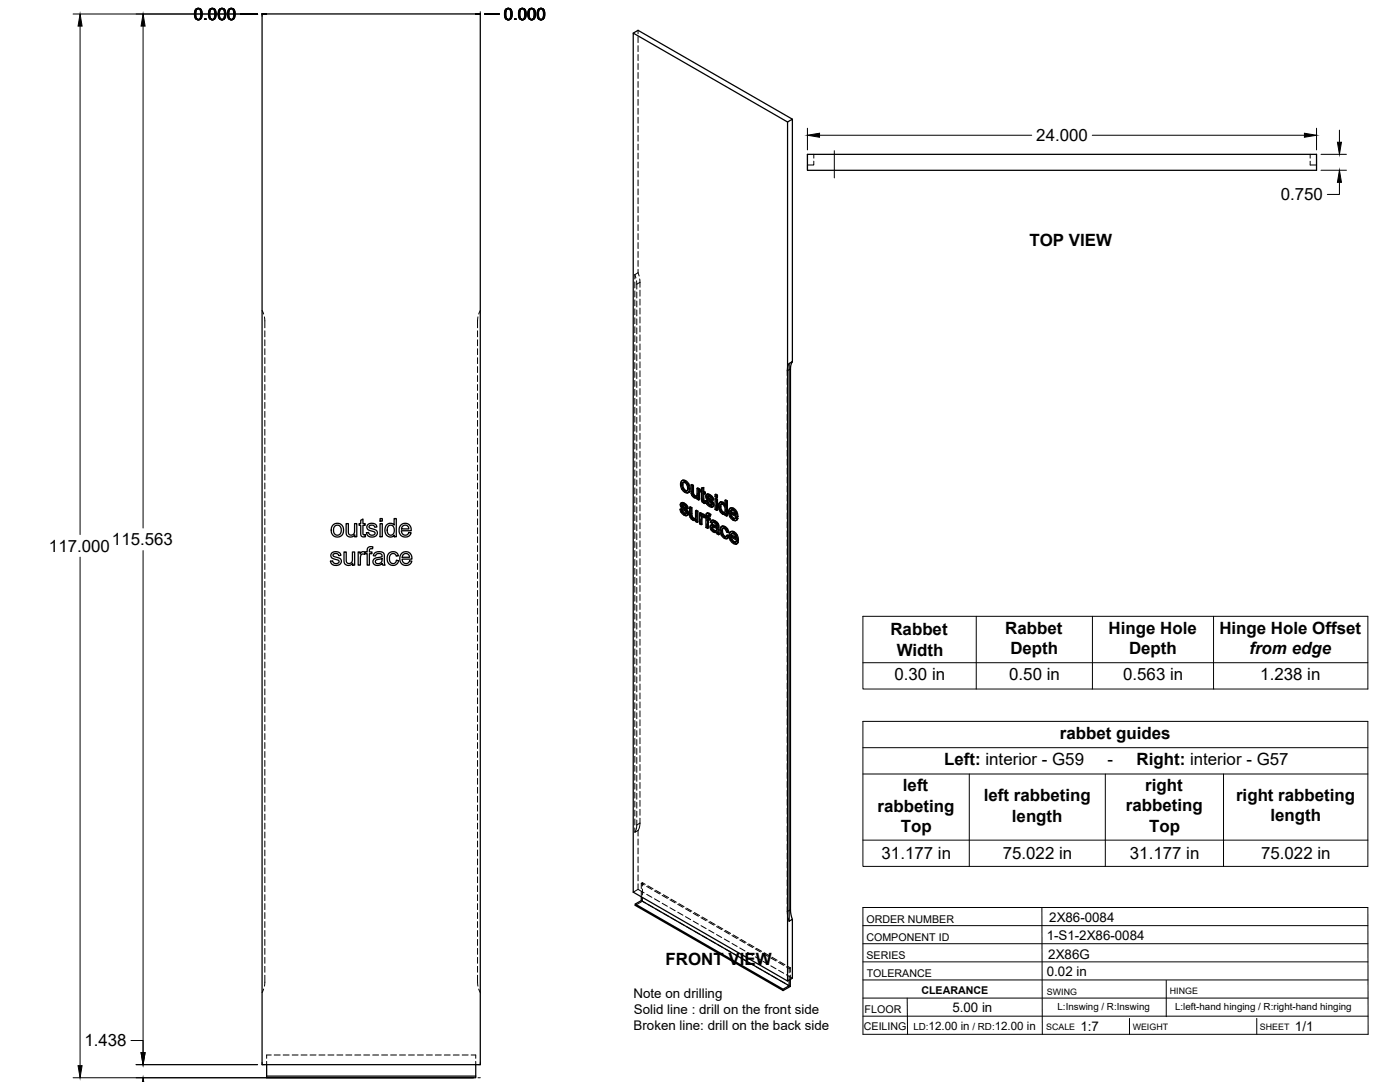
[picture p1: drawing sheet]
<svg xmlns="http://www.w3.org/2000/svg" width="559mm" height="432mm" viewBox="0 0 559 432" stroke-linecap="round" stroke-linejoin="round" font-family="sans-serif">
<!-- layer: Visible -->
<g fill="none" stroke="#000" stroke-width=".51">
<path d="M104.6 5.6h87.1v419.3h-87.1zM252.8 13.2l1.9-1.1 61.6 35.5M314.3 48.7l-61.5-35.5v342.8l61.5 35.5M322.3 61.6h203.2v6.4h-203.2zM315 145.1l1.3-.8-.6 1.3-.2 1.7v215.8l.8 3.8-1.3 .7zM316.3 144.3v-96.7l-2 1.1v342.8l2-1.1v-23.5M272.2 191.8l.7-.2 .8 .2zM272.2 191.8l-.6 1.1 .5 2.3 1.5 1.4 .8 .1 .5-.3M272.3 193.6l.3 1.4M272.6 195l.3-.1 .8 .8-.3 .2zM272.8 192.5l-.2 .9M272.9 194.9l-.3-1.5-.3 .1 .2-.8 .5-.2 .9 .5 .5 1.4-.2 1.4-.8 .1"/>
<path d="M273.4 192l1 1a1.88 1.88 0 0 1 1 2M273.7 195.7l.5 .2M273.7 191.8l1.2 1.3M274.6 193.3l.5 1.9 .3-.2-.2 1.2M275.1 195.2l-.2 1.2 .3-.2-.6 .5M275.8 193.5l.7 .4 .3-.2v3.2M276.5 193.9v3.1l.3-.1 .3 .6M276.5 197.1l.3 .6 .3-.2 .5 .4M276.8 197.7l.4 .4h.9l-.3 .1M276.8 193.7l-.6-.4-.4 .2v2.9l.3 1.1 .8 1a.97 .97 0 0 0 1.4 .1v.6l.5 .4M277.2 198.1l.6 .1M278.2 194.9l.6 .4 .4-.2v4.3l-.4 .2v-4.3"/>
<path d="M278.3 198.6l-.3 .2M279.2 195.1l-.7-.4-.3 .2v2.6l-.4 .7M280 195.5l-.5 .1v.6l.5 .3v3.3l.6 .8 .7 .4 .3-.2-.1-.7h-.6M280 194.8l.9-.2v1.5M280.6 194.8v1.5l.3-.2 .6 .3M280.6 196.3l.6 .3 .3-.2v.6l-.3 .2v-.6M280.6 199.7l.7 .2M280.7 200l.8 .1M280.9 194.6l-.9 .2v1.1l-.5-.3M280.9 197v2.6M281.2 197.2l-.6-.4v2.8l.4 .2M281.6 199.8l.6 .3"/>
<path d="M282.1 197.3l.7-.1 .6 .2M282.3 198.3l.6 .4M282.4 198.6l.2 .3a1.23 1.23 0 0 1 1.4 .8l.4 .4M282.4 197.1l-.4 .3M282.5 197.4h.9l.7 .6M282.5 199.9l-.9-.1 .7 1.6 1.3 .9 .9-.1M282.6 198.9l1.5 1.4 .3-.2 .4 .6M282.6 198v.1M282.7 198.4l-.4-.3 1 .3 .6 1 .6 .2M282.8 197.2l-.9 .3-.2 .9 .5 .9 1.7 1.7-.1 .7M283 197.6l.8 .6 .3-.2 .5 .6M283.8 198.2l.5 .6 .3-.2 .2 .9-.3 .1-.2-.8"/>
<path d="M285.4 199l.3-.1 .7 .3-.4 .2zM285.4 197.4l.3-.2 .7 .4-.4 .2zM285.4 199v4.3l.6 .4M285.4 197.4v.8l.6 .4M286.4 199.2v4.3l-.4 .2v-4.3M286.4 197.6v.8l-.4 .2v-.8M289.4 199.7l.6 .3 .3-.1v5.9l-.3 .2v-6M290.3 199.9l-.6-.4-.3 .2v2.1l-.5-.7M133 209.4l1.7-.6 1.4 .5 .9 1.3 .1 1.8-.9 1.4-1.8 .5-1.5-.7-.7-1.6a2.82 2.82 0 0 1 .8-2.6zM133.6 210.1l.6-.5h.9l.8 .7 .2 2-.8 1.2h-1.3l-.6-.6-.3-1.5zM138.2 209h.8l.1 3.7a1.31 1.31 0 0 0 1.7 .7 1.31 1.31 0 0 0 .7-1.6v-2.8h.9v5.2h-.8v-.8a1.87 1.87 0 0 1-2.2 .9 1.87 1.87 0 0 1-1.2-2.1zM144 207.6l.9-.5v1.9h.9v.6h-.9v3.4l.2 .4h.7l.1 .8h-1.2l-.6-.5-.1-4.1h-.7v-.6h.7z"/>
<path d="M146.8 209.4l1.2-.5h1.2a1.47 1.47 0 0 1 1.2 1.4l-.8 .1a1.17 1.17 0 0 0-1.2-.9 1.17 1.17 0 0 0-1.1 .9l.4 .4 2.1 .6a1.6 1.6 0 0 1 .7 2 1.6 1.6 0 0 1-2 .9l-1.5-.3-.7-1.4 .9-.1 .2 .6 .6 .4 1.4-.2a.81 .81 0 0 0 .2-1 .81 .81 0 0 0-1.1-.3l-.8-.3a1.39 1.39 0 0 1-1.2-.8 1.39 1.39 0 0 1 .3-1.5zM151.7 209h.9v5.2h-.9zM151.7 206.9h.9v1.1h-.9zM154.2 209.6l1.2-.7a1.86 1.86 0 0 1 1.9 .7v-2.7h.9v7.3h-.8v-.6a2.17 2.17 0 0 1-2.7 .4 2.17 2.17 0 0 1-1.1-2.4zM154.9 210.1l.5-.4 .8-.1 1 .8 .2 1.8-.8 1.2-1.2 .1-.7-.9-.1-1.5zM160 209.6a2.45 2.45 0 0 1 2.9-.5 2.45 2.45 0 0 1 1.2 2.7h-3.9l.3 1 .8 .7a1.46 1.46 0 0 0 1.9-1l.9 .1-.5 1-.9 .6h-1.8l-.9-.6-.6-.9-.1-1.4zM160.7 210l.6-.4 1 .1 .6 .5 .3 .9h-2.9zM271.4 203.2l.6 .3M271.9 200.7l.8-.1 .5 .2M272 203.5l.4-.2 .2 .9-.3 .1zM272.1 201.7l.7 .4M272.2 202l.2 .3a1.21 1.21 0 0 1 1.5 .9l.4 .3"/>
<path d="M272.3 200.6l-.5 .2M272.3 204.3l.7 .6h.8M272.3 200.8h.9l.8 .6M272.4 203.3l-1-.1 .7 1.6 1.3 .9 .9-.1M272.4 202.3l1.5 1.4 .4-.2 .4 .7M272.5 201.4l-.1 .1M272.5 201.8l-.3-.3 1 .3 .5 1 .7 .3M272.6 204.2l.7 .6M272.7 200.6l-1 .3-.2 .8 .6 1 1.6 1.7-.1 .7M272.9 201l.7 .6 .4-.2 .5 .7M273 204.9l.6 .2M273.6 201.6l.6 .6 .3-.1 .2 .8-.3 .2-.2-.9"/>
<path d="M273.7 205.1h-.1M273.9 203.7l.4 .6 .4-.1 .1 .7M274.3 204.3l.2 .7 .3-.1-.2 .5M274.5 205l-.2 .6 .3-.2-.4 .4M275.2 202.4l.7 .4 .3-.2v3.2M275.9 202.8v3.1l.3-.1 .3 .6M275.9 206l.3 .6 .3-.2 .4 .4M276.2 206.6l.4 .4h.9M276.2 202.6l-.7-.4-.3 .2v3l.3 1.1 .8 .9a.97 .97 0 0 0 1.4 .1M276.6 207l.6 .2M277.5 207l-.3 .2M277.6 203.8l.7 .4 .3-.2v4.3l-.3 .2v-4.3"/>
<path d="M277.7 207.5v.7l.6 .3M277.7 207.5l-.2 .2M278.6 204l-.7-.4-.3 .2v2.7l-.4 .7M279.2 204.7l.6 .4 .3-.2v.5l.4-.2M279.8 205.1v.6l.7-.5 .4 .1M280 206.4l.2 2.8-.3 .2v-2.2M280.1 204.9l-.6-.3-.3 .1v4.3l.7 .4M280.2 205.3h.7l.6 .4M280.3 206.1v.1M280.6 205.4l.6 .5M281 206.6l-.8-.5-.2 .3 .3-.2-.1 .8M281.2 200.3l.1 .7"/>
<path d="M281.2 206.4l.6 .4v3.7l.6 .4M281.2 206.4v-.3l-.2 .5M281.2 206.5l-.2 .1M282.2 204.9h.9l.6 .4M282.2 200.1l.3-.2 .3 .8-.3 .2zM282.4 206.6l.7 .4 .3-.2v.6l-.3 .1v-.5M282.5 204.7l-.5 .2M282.5 200.9l.6 .6h.9M282.7 207.3v3.4l-.3 .2v-3.8l.7 .4M282.7 205.7v.7M282.8 205.1l.6 .4 .3-.2-.4 .8 .1-.6M282.8 200.7l.7 .7"/>
<path d="M283.1 204.9l-.6-.2-.5 .2-.2 1.3-.6-.3 .6-.1M283.2 201.5l.6 .2M283.3 206.1a.45 .45 0 0 0-.5-.5 .45 .45 0 0 0-.4 .6v.4l.3-.2 .7 .4M283.8 209.6l.8-.2 1.4 .5M283.9 201.7h-.1M284.1 210.7l.2 .6 .3-.2 .5 .5M284.1 200.3l.4 .6 .3-.2 .2 .8M284.2 210.4l-.1 .3 .3-.2 .2 .6M284.2 209.4l-.5 .2M284.3 211.3l.5 .5h1h-1M284.3 210.3l-.1 .1M284.4 207.7l.8 .4 .3-.2 .8 .6"/>
<path d="M284.4 210.3l.6 .2a.79 .79 0 0 1 .9 .2 .79 .79 0 0 1 0 1l-.4 .3M284.4 210.3l-.2 .1M284.4 210.3v.2M284.5 200.9l.2 .7 .3-.1-.2 .5M284.5 208.4l-.4 .5 .2-.4 .5-.1 1.1 1a.48 .48 0 0 1 0 .8 .48 .48 0 0 1-.7-.3l-.9-.3M284.6 209.4l-1 .3-.2 1 .6 1 1.2 .8a.64 .64 0 0 1 1 .5l.6 .4M284.7 201.6l-.2 .6 .3-.2-.5 .4M284.7 207.6l-.8 .2M285.2 208.1l.8 .5 .3-.1 .4 .5M285.5 207.9l-.8-.3-.9 .3-.3 .5 .6 .5M286 208.6l.4 .6 .3-.2 .2 .7M286.4 209.2l.2 .6 .3-.1 .1 2.9"/>
<path d="M286.6 209.8l.1 3 .3-.2 .1 .6-.3 .2-.1-.6M287.4 202.4l.3 1.4M287.5 200.4h1.2l.6 .6M287.7 201.3h.7l.7 .8 .3 1.3-.3 1.2M287.7 201.3l-.3 1.1 .3-.2 .3 1.4M287.7 203.8l.3-.2 .8 .8-.4 .2zM287.8 201.2l-.1 .1M287.8 200.3l-.5 .2M288 201.1l-.3 1.1M288.1 212l.3 1.4 .3-.2 .7 .8M288.2 210.1l.9 .2 .3-.2 1 1M288.4 213.4l.7 .8h.8"/>
<path d="M288.4 200.6l.5 .5h.5M288.4 204.6h.7M288.5 209.9l-.6 .3M288.6 210.8l-.2 1M288.7 200.4l-.8-.2-.8 .4-.3 2.1 1 2 1 .6 .6-.2v.5l.6 .4M288.8 204.4l.4 .1M289.1 210.3l.8 .6a1.42 1.42 0 0 1 1 1.5l-.3 .1-.5-1.3M289.4 205.1l-.2 .2M289.4 210.1l-.9-.2-.8 .4-.3 1.9 .5 1.3 .6 .9 .9 .5 .7 .1M290 213.7l.6 .4M290.6 212.5l-.6-.2-.7-1.3-.9-.2-.3 1.2 .3-.2 .3 1.4M290.6 214.1l.4-.1-.3 .6-.6 .4z"/>
<path d="M291 214l-.7-.5-.6 .8-.6-.1M291.3 202.9h.9a1.84 1.84 0 0 1 1.8 1.2M291.5 204.3l2 1.2-.3-1.1-.9-.9-.6 .1-.2 .7 .3-.2 1.7 1M291.5 212.3l.8-.1a2.05 2.05 0 0 1 2 1.3M291.7 213.6l2.1 1.2-.9-1.6a.7 .7 0 0 0-.8-.3 .7 .7 0 0 0-.4 .7l.3-.2 1.7 1M291.8 206.1l.8 .8h.8M291.8 205l.3 .9M292 203.5l-.2 .6M292 215.5l.8 .8h.8M292 214.4l.3 .9M292.2 212.9l-.2 .5M292.5 203l1 1a1.97 1.97 0 0 1 1 2.1"/>
<path d="M292.6 206.9l.6 .2M292.7 212.4l1 1a1.83 1.83 0 0 1 1 1.8v.2M292.8 216.3l.5 .2M292.8 202.8l-.8-.2-1 .7-.2 1.3 .3 1.2 .7 1.1 1.2 .9h.7l.8-.9M293 212.2l-.8-.2-1 .5-.2 1.4 .3 1.3 .7 1.2 1.2 .7h.8l.7-.8M293.3 207l-.1 .1M293.5 216.4l-.2 .1M293.5 206.6l.7 .5M293.7 204.3l.5 1.9 .3-.1-.3 .1M293.7 216l.7 .5M293.9 213.7l.5 1.9 .3-.2-.3 .2M294.2 206.4l-2.8-1.6 .4 1.3 .3-.2 .8 .9"/>
<path d="M294.4 215.8l-2.8-1.6 .4 1.3 .3-.2 .8 .8M294.5 206.9l-.7 .8M294.5 206.9l-.6-.5-.7 .7M294.7 216.3l-.7 .8M294.7 216.3l-.7-.5-.7 .7M132.3 220.8l.9-.5 1.5-.1a1.53 1.53 0 0 1 1.4 1.4l-.9 .1a1.17 1.17 0 0 0-1.1-.9 1.17 1.17 0 0 0-1.2 .9l.4 .4 2.1 .6a1.6 1.6 0 0 1 .7 2 1.6 1.6 0 0 1-1.9 1l-1.6-.5-.7-1.2 .9-.2 .4 .8 .6 .3 1.2-.2a.81 .81 0 0 0 .2-1.1 .81 .81 0 0 0-1-.3l-.9-.2a1.41 1.41 0 0 1-1-2.3zM137.3 220.3h.9v3.8a1.31 1.31 0 0 0 1.7 .7 1.31 1.31 0 0 0 .8-1.7v-2.8h.9v5.2h-.8v-.7a1.87 1.87 0 0 1-2.3 .8 1.87 1.87 0 0 1-1.2-2.1zM143 220.3h.8v.8a1.27 1.27 0 0 1 2-.7l.8-.1v-1.2a1.56 1.56 0 0 1 2.2-.9l-.1 .8a.81 .81 0 0 0-.9 0 .81 .81 0 0 0-.4 .8v.5h1.1v.7h-1.1v4.5h-.8v-4.5h-.8v-.4l-.3 .7-.8-.2-.7 .5-.2 3.9h-.8zM149.5 220.8l.7-.5 1.2-.1 1.7 .5 .6 4.8h-.9l-.2-.6-1.3 .7h-1.3l-.7-.4-.4-.7a1.74 1.74 0 0 1 2-2l.6-.1a.8 .8 0 0 0 1-.8 .8 .8 0 0 0-1.1-.7l-1.1 .2-.4 .8-.9-.1zM149.9 223.7l2.6-.8v.3a1.44 1.44 0 0 1-1 1.6 1.44 1.44 0 0 1-1.7-.7zM155.2 220.9l1.2-.7 1.4 .1 .8 .6 .4 .9-.8 .2a1.44 1.44 0 0 0-1.9-1 1.44 1.44 0 0 0-.9 1.9l.3 1.3 .8 .7 1.1-.2 .6-1.1 .9 .1-.5 1.2a2.49 2.49 0 0 1-3.2 .2 2.49 2.49 0 0 1-.8-3.1zM160.3 220.9a2.45 2.45 0 0 1 2.9-.5 2.45 2.45 0 0 1 1.2 2.7h-3.9l.3 1.1 .7 .6a1.46 1.46 0 0 0 2-1l.9 .1-.5 1-.9 .6-1.6 .1-1.1-.7-.7-1.7v-1.1z"/>
<path d="M161 221.3l.6-.4 1 .1 .6 .5 .3 .9h-3zM256 357.9v1.5l-2.4 1.4v.5l59 34v-.5l-59-34M256 359.4l59 34-2.4 1.4M315 391.1v2.3M315.4 390.9v2.8l-2.8 1.6M106.4 424.9v5.2h83.5v-.6h-83.5M189.9 424.9v4.6"/>
</g>
<!-- layer: Hidden -->
<g fill="none" stroke="#000" stroke-width=".4">
<path d="M254.7 12.1v1.4M254.7 14.6v2.4M254.7 18.2v2.4M254.7 21.8v2.4M254.7 25.4v2.3M254.7 28.9v2.4M254.7 32.5v2.4M254.7 36.1v2.4M254.7 39.6v2.4M254.7 43.2v2.4M254.7 46.8v2.4M254.7 50.4v2.3"/>
<path d="M254.7 53.9v2.4M254.7 57.5v2.4M254.7 61.1v2.4M254.7 64.6v2.4M254.7 68.2v2.4M254.7 71.8v2.4M254.7 75.4v2.3M254.7 78.9v2.4M324.8 64.3v1.5h-2.5M324.8 61.6v1.5M522.9 64.3v1.5h2.6M522.9 61.6v1.5"/>
<path d="M254.7 82.5v2.4M254.7 86.1v2.4M254.7 89.7v2.3M254.7 93.2v2.4M254.7 96.8v2.4M253.4 109.6l.4 1.3M253.4 109.6v1.7M253.4 112.5v2.4M253.4 116.1v2.4M253.4 119.7v2.3M254.1 112.1l.1 3.3M254.2 116.5v2.4"/>
<path d="M254.7 108.9l.4 1.3M254.7 108.9l-1.3 .7M254.7 100.4v2.3M254.7 103.9v2.4M254.7 107.5v1.4M255.3 111.3l.1 3.3M255.4 115.8v2.4M255.4 119.4v2.4M104.6 123.9l.6 1.4M105.5 126.5l.2 4.3M105.7 132v2.4M105.7 135.6v2.4"/>
<path d="M105.7 139.2v2.3M190.6 132v2.4M190.6 135.6v2.4M190.6 139.2v2.3M190.8 126.5l-.2 4.3M191.7 123.9l-.6 1.4M253.4 123.3v2.3M253.4 126.8v2.4M253.4 130.4v2.4M253.4 134v2.3M253.4 137.5v2.4M254.2 120.1v2.4"/>
<path d="M254.2 123.7v2.4M254.2 127.3v2.3M254.2 130.8v2.4M254.2 134.4v2.4M254.2 138v2.4M255.4 123v2.3M255.4 126.5v2.4M255.4 130.1v2.4M255.4 133.7v2.3M255.4 137.2v2.4M105.7 142.7v2.4M105.7 146.3v2.4"/>
<path d="M105.7 149.9v2.4M105.7 153.5v2.3M105.7 157v2.4M190.6 142.7v2.4M190.6 146.3v2.4M190.6 149.9v2.4M190.6 153.5v2.3M190.6 157v2.4M253.4 141.1v2.4M253.4 144.7v2.4M253.4 148.3v2.3M253.4 151.8v2.4"/>
<path d="M253.4 155.4v2.4M253.4 159v2.4M254.2 141.5v2.4M254.2 145.1v2.4M254.2 148.7v2.4M254.2 152.3v2.3M254.2 155.8v2.4M254.2 159.4v2.4M255.4 140.8v2.4M255.4 144.4v2.4M255.4 148v2.3M255.4 151.5v2.4"/>
<path d="M255.4 155.1v2.4M255.4 158.7v2.4M314.2 151.1v2.4M314.2 154.7v2.4M314.2 158.3v2.3M315 145.1l-.7 1.8-.1 3M105.7 160.6v2.4M105.7 164.2v2.4M105.7 167.7v2.4M105.7 171.3v2.4M105.7 174.9v2.4M105.7 178.5v2.3"/>
<path d="M190.6 160.6v2.4M190.6 164.2v2.4M190.6 167.7v2.4M190.6 171.3v2.4M190.6 174.9v2.4M190.6 178.5v2.3M253.4 162.5v2.4M253.4 166.1v2.4M253.4 169.7v2.4M253.4 173.2v2.4M253.4 176.8v2.4M254.2 163v2.4"/>
<path d="M254.2 166.6v2.3M254.2 170.1v2.4M254.2 173.7v2.4M254.2 177.3v2.3M255.4 162.2v2.4M255.4 165.8v2.4M255.4 169.4v2.4M255.4 173v2.3M255.4 176.5v2.4M314.2 161.8v2.4M314.2 165.4v2.4M314.2 169v2.4"/>
<path d="M314.2 172.6v2.3M314.2 176.1v2.4M314.2 179.7v2.4M105.7 182v2.4M105.7 185.6v2.4M105.7 189.2v2.4M105.7 192.7v2.4M105.7 196.3v2.4M105.7 199.9v2.4M190.6 182v2.4M190.6 185.6v2.4M190.6 189.2v2.4"/>
<path d="M190.6 192.7v2.4M190.6 196.3v2.4M190.6 199.9v2.4M253.4 180.4v2.4M253.4 184v2.4M253.4 187.5v2.4M253.4 191.1v2.4M253.4 194.7v2.4M253.4 198.2v2.4M254.2 180.8v2.4M254.2 184.4v2.4M254.2 188v2.4"/>
<path d="M254.2 191.6v2.3M254.2 195.1v2.4M254.2 198.7v2.4M255.4 180.1v2.4M255.4 183.7v2.4M255.4 187.2v2.4M255.4 190.8v2.4M255.4 194.4v2.4M255.4 198v2.3M271.9 193.1l.5 1.9-.3 .2M272.4 195l1.3 1.3-.3 .2M272.5 191.6l-.9 1.7"/>
<path d="M272.8 192.5l-.2 .1M272.9 192.4h.8l-.3 .2M273.7 192.4l.8 .9-.3 .2M273.7 196.3l.9 .3-.3 .1M274.5 195.7l-.3 .2M274.5 193.3l.3 1.4-.3 .2M274.8 194.7l-.1 .8-.5 .4M274.9 196.5l-.3 .1M276.2 193.3v3.4l-.3 .2M276.2 196.7l.2 .7-.3 .1M276.4 197.4l.4 .6-.3 .1M276.8 198l.6 .5-.3 .1"/>
<path d="M277.4 198.5l.7 .2 .5-.3-.3 .2M278.1 198.1h.1M278.3 198l-.4 .2M278.4 198.6h-.1M278.4 197.8l-.3 .3M278.5 194.7v2.8l-.4 .5M278.6 198.4v.7l-.3 .1M278.6 199.1l.6 .3M279.8 196l.5 .3-.3 .2M279.8 195.4v.6l-.3 .2M280 195.5l.3 .2M280.3 196.3l.1 3.3-.4 .2"/>
<path d="M280.3 194.6v1.1l-.3 .2M280.4 199.6l.2 .5-.3 .2M280.6 196.8l.3-.2v.4M280.9 196.6l.6 .4M281.9 199.7l.5 1.3-.3 .1M282 197.8l.1 .7-.3 .2M282.1 197.4l-.4 .6M282.1 198.5l.5 .6-.4 .2M282.3 197.2l-.5 .4M282.5 198l.3-.2-.2 .2M282.6 199.1l1.5 1.6-.3 .2M282.7 197.9l-.3 .1"/>
<path d="M282.8 197.8l.6 .2-.3 .2M283.4 198l.6 .5-.3 .2M284 198.5l.2 .7-.3 .2M284.2 199.2l.6 .3M285.7 197.2v.9l-.3 .1M285.7 198.9v1.5M285.7 198.1l.7 .3M289.7 199.5v2.1l-.3 .2M314.2 183.3v2.4M314.2 186.8v2.4M314.2 190.4v2.4M314.2 194v2.4"/>
<path d="M314.2 197.5v2.4M105.7 203.5v2.3M105.7 207v2.4M105.7 210.6v2.4M105.7 214.2v2.4M105.7 217.7v2.4M190.6 203.5v2.3M190.6 207v2.4M190.6 210.6v2.4M190.6 214.2v2.4M190.6 217.7v2.4M253.4 201.8v2.4"/>
<path d="M253.4 205.4v2.4M253.4 209v2.3M253.4 212.5v2.4M253.4 216.1v2.4M253.4 219.7v2.4M254.2 202.3v2.4M254.2 205.8v2.4M254.2 209.4v2.4M254.2 213v2.4M254.2 216.6v2.3M255.4 201.5v2.4M255.4 205.1v2.4"/>
<path d="M255.4 208.7v2.4M255.4 212.2v2.4M255.4 215.8v2.4M255.4 219.4v2.4M271.7 203.1l.5 1.3-.3 .2M271.8 201.3l.2 .6-.3 .2M271.9 200.8l-.4 .6M272 201.9l.4 .6-.3 .2M272.1 200.6l-.5 .4M272.2 204.4l1.1 1-.3 .1M272.3 201.4l.3-.2-.1 .2M272.4 202.5l1.6 1.6-.3 .2"/>
<path d="M272.6 201.3l-.4 .1M272.6 201.2l.6 .2-.3 .2M273.2 201.4l.6 .6-.3 .1M273.3 205.4l.8 .2-.3 .2M273.8 204.9h.2M273.8 202l.3 .6-.4 .2M274 204.1l.2 .5-.3 .1M274 204.9l-.3 .2 .3-.2M274.1 202.6l.6 .3M274.2 204.6l-.2 .3M274.5 205.6h-.4M275.5 202.2l.1 3.4-.3 .2"/>
<path d="M275.6 205.6l.2 .7-.3 .2M275.8 206.3l.4 .6-.3 .2M276.2 206.9l.6 .5-.3 .2M276.8 207.4l.7 .2 .5-.3-.2 .2M277.5 207h.1M277.7 206.9l-.4 .2M277.8 206.7l-.3 .3M277.9 203.6v2.6l-.4 .7M278 207.3v.7l-.3 .2M278 208l.6 .3M279.5 207.3v1.6l-.3 .1M279.5 208.9l.7 .3"/>
<path d="M279.5 204.6v1.5M280.1 206.1l.8-.1-.3 .2M280.1 205.4v.1M280.3 206.1l.2-.2-.3 .2M280.4 205.2l-.6 .5M280.6 200.1l.5 .5-.3 .1M280.9 206l.4 .4M281.1 200.6l.5 .2M281.2 206.1l.3-.2-.2 .5M281.5 205.7v.1M281.5 206.3l.6 .3-.3 .2M281.5 205.9l-.2 .5"/>
<path d="M281.5 205.7l-.3 .3M281.8 205.8l.3 .2M282.1 209v1.3l-.3 .2M282.1 210.3l.6 .4M282.1 206.6v1.3M282.2 205l-.1 1-.3 .2M282.3 204.7l-.5 .4M282.4 201l1.1 1-.3 .1M282.4 207.1l.3-.2v.4M282.5 205.7l.4-.2-.2 .2M282.7 206.9l.7 .5M282.9 205.5l.4 .1-.4 .2"/>
<path d="M283.3 205.6l.3 .3M283.5 202l.8 .2-.3 .2M283.7 210.1l.4 1.1-.4 .2M283.8 208.2l.6 .5M283.8 209.6l-.4 .7M284 201.5h.1M284 209.4l-.5 .4M284.1 211.2l.9 .9-.3 .2M284.1 207.7l-.6 .7M284.1 200.7l.2 .5-.3 .1M284.2 201.5l-.3 .2 .2-.2M284.2 207.6l-.4 .3"/>
<path d="M284.3 201.2l-.2 .3M284.4 208.4l.4-.2-.3 .2M284.5 210.2l.2-.1zM284.5 210.2l-.2 .1M284.6 210.1l-.4 .2M284.6 202.2h-.3M284.7 210.1l1.6 .5-.3 .2M284.8 208.2l.6 .2-.3 .2M285 212.1l.7 .2-.3 .2M285.4 208.4l.7 .7-.3 .2M285.7 212.3l.7-.1-.4 .2M285.7 201.6v1.6l-.3 .1"/>
<path d="M285.7 203.2l.7 .3M286 209.9l.3 .1M286 211.7l-.3 .2M286.1 209.1l.2 .7-.3 .2M286.2 211.5l-.4 .3M286.3 210.6l-.1 .9-.3 .2M286.3 209.8l-.3 .4M286.4 212.2l.1 .7-.3 .1M286.5 212.9l.6 .3M287.1 201.8l.2 1.3-.3 .2M287.3 200.7l-.2 1.1-.3 .2M287.3 203.1l.6 1.1-.4 .2"/>
<path d="M287.6 200.3l-.6 .6M287.7 211.4l.5 1.9-.3 .2M287.9 204.2l.8 .8-.3 .1M287.9 210.3l-.2 1.1-.3 .2M288 201.1h.7l-.3 .2M288 201.1l-.2 .1M288 201.1h.1M288.1 201l-.3 .2M288.2 213.3l1.2 1.3-.3 .2M288.2 210l-.6 .5M288.6 210.8l-.2 .1M288.7 210.7l.8 .1-.4 .1"/>
<path d="M288.7 205l.6 .1 .4-.2-.3 .2M288.7 201.1l.8 .8-.4 .2M289.4 201.1l.3 .5M289.4 214.6l1 .2M289.5 210.8l.5 .5-.3 .2M289.5 201.9l.3 1.5-.4 .2M289.5 205.1h-.1M289.7 204.9v.6l-.3 .1M289.7 205.5l.6 .3M289.8 203.4l-.2 .7-.4 .4 .3-.1M290 211.3l.3 .8-.3 .2M290 214.1l-.1 .1"/>
<path d="M290.3 212.1l.6 .3M290.3 213.5l-.6 .8M291.1 204.1l.5 1.9-.3 .2M291.3 213.5l.5 1.9-.3 .2M291.4 204.8l.4-.1v.3M291.6 206l1.3 1.4-.4 .1M291.6 202.7l-.8 1.6M291.6 214.2l.4-.2v.4M291.8 204.7l2.7 1.5M291.8 215.4l1.3 1.3-.3 .2M291.8 212.1l-.5 1.4-.3 .2M292 214l2.7 1.6"/>
<path d="M292 203.5l-.2 .1M292.1 203.4l.7 .1-.3 .1M292.2 212.9h-.2M292.3 212.7l.8 .1-.4 .2M292.8 203.5l.8 .8-.3 .2M292.9 207.4l1 .2-.3 .2M293.1 212.8l.7 .9-.3 .2M293.1 216.7l1 .3-.3 .2M293.5 206.9h-.1M293.5 206.9l-.2 .1M293.5 205.1l.4 .2M293.6 206.8l-.4 .2"/>
<path d="M293.6 204.3l.3 1-.4 .2M293.7 216.3h-.1M293.7 216.3l-.2 .1M293.7 214.4l.4 .3M293.8 216.2l-.4 .2M293.8 213.7l.3 1-.3 .1M293.9 206.4l-.4 .5M294 215.8l-.3 .5M294.1 207.5l-.2 .1M294.3 216.9l-.2 .1M314.2 201.1v2.4M314.2 204.7v2.4"/>
<path d="M314.2 208.3v2.4M314.2 211.8v2.4M314.2 215.4v2.4M314.2 219v2.4M105.7 221.3v2.4M105.7 224.9v2.4M105.7 228.5v2.3M105.7 232v2.4M105.7 235.6v2.4M105.7 239.2v2.4M190.6 221.3v2.4M190.6 224.9v2.4"/>
<path d="M190.6 228.5v2.3M190.6 232v2.4M190.6 235.6v2.4M190.6 239.2v2.4M253.4 223.3v2.3M253.4 226.8v2.4M253.4 230.4v2.4M253.4 234v2.3M253.4 237.6v2.3M254.2 220.1v2.4M254.2 223.7v2.4M254.2 227.3v2.4"/>
<path d="M254.2 230.8v2.4M254.2 234.4v2.4M254.2 238v2.4M255.4 223v2.3M255.4 226.5v2.4M255.4 230.1v2.4M255.4 233.7v2.4M255.4 237.3v2.3M314.2 222.6v2.3M314.2 226.1v2.4M314.2 229.7v2.4M314.2 233.3v2.3"/>
<path d="M314.2 236.9v2.3M105.7 242.8v2.3M105.7 246.3v2.4M105.7 249.9v2.4M105.7 253.5v2.3M105.7 257v2.4M190.6 242.8v2.3M190.6 246.3v2.4M190.6 249.9v2.4M190.6 253.5v2.3M190.6 257v2.4M253.4 241.1v2.4"/>
<path d="M253.4 244.7v2.4M253.4 248.3v2.3M253.4 251.8v2.4M253.4 255.4v2.4M253.4 259v2.4M254.2 241.6v2.3M254.2 245.1v2.4M254.2 248.7v2.4M254.2 252.3v2.4M254.2 255.8v2.4M254.2 259.4v2.4M255.4 240.8v2.4"/>
<path d="M255.4 244.4v2.4M255.4 248v2.3M255.4 251.5v2.4M255.4 255.1v2.4M255.4 258.7v2.4M314.2 240.4v2.4M314.2 244v2.4M314.2 247.6v2.3M314.2 251.1v2.4M314.2 254.7v2.4M314.2 258.3v2.4M105.7 260.6v2.4"/>
<path d="M105.7 264.2v2.4M105.7 267.8v2.3M105.7 271.3v2.4M105.7 274.9v2.4M105.7 278.5v2.4M190.6 260.6v2.4M190.6 264.2v2.4M190.6 267.8v2.3M190.6 271.3v2.4M190.6 274.9v2.4M190.6 278.5v2.4M253.4 262.6v2.3"/>
<path d="M253.4 266.1v2.4M253.4 269.7v2.4M253.4 273.3v2.4M253.4 276.8v2.4M254.2 263v2.4M254.2 266.6v2.3M254.2 270.1v2.4M254.2 273.7v2.4M254.2 277.3v2.4M255.4 262.3v2.3M255.4 265.8v2.4M255.4 269.4v2.4"/>
<path d="M255.4 273v2.4M255.4 276.5v2.4M314.2 261.9v2.3M314.2 265.4v2.4M314.2 269v2.4M314.2 272.6v2.4M314.2 276.1v2.4M314.2 279.7v2.4M105.7 282v2.4M105.7 285.6v2.4M105.7 289.2v2.4M105.7 292.8v2.3"/>
<path d="M105.7 296.3v2.4M105.7 299.9v2.4M190.6 282v2.4M190.6 285.6v2.4M190.6 289.2v2.4M190.6 292.8v2.3M190.6 296.3v2.4M190.6 299.9v2.4M253.4 280.4v2.4M253.4 284v2.4M253.4 287.5v2.4M253.4 291.1v2.4"/>
<path d="M253.4 294.7v2.4M253.4 298.3v2.4M254.2 280.9v2.3M254.2 284.4v2.4M254.2 288v2.4M254.2 291.6v2.3M254.2 295.1v2.4M254.2 298.7v2.4M255.4 280.1v2.4M255.4 283.7v2.4M255.4 287.3v2.3M255.4 290.8v2.4"/>
<path d="M255.4 294.4v2.4M255.4 298v2.4M314.2 283.3v2.4M314.2 286.9v2.3M314.2 290.4v2.4M314.2 294v2.4M314.2 297.6v2.4M105.7 303.5v2.4M105.7 307v2.4M105.7 310.6v2.4M105.7 314.2v2.4M105.7 317.8v2.3"/>
<path d="M190.6 303.5v2.4M190.6 307v2.4M190.6 310.6v2.4M190.6 314.2v2.4M190.6 317.8v2.3M253.4 301.8v2.4M253.4 305.4v2.4M253.4 309v2.4M253.4 312.5v2.4M253.4 316.1v2.4M253.4 319.7v2.4M254.2 302.3v2.4"/>
<path d="M254.2 305.9v2.3M254.2 309.4v2.4M254.2 313v2.4M254.2 316.6v2.4M255.4 301.5v2.4M255.4 305.1v2.4M255.4 308.7v2.4M255.4 312.3v2.3M255.4 315.8v2.4M255.4 319.4v2.4M314.2 301.1v2.4M314.2 304.7v2.4"/>
<path d="M314.2 308.3v2.4M314.2 311.8v2.4M314.2 315.4v2.4M314.2 319v2.4M105.7 321.3v2.4M105.7 324.9v2.4M105.7 328.5v2.4M105.7 332v2.4M105.7 335.6v2.4M105.7 339.2v2.4M190.6 321.3v2.4M190.6 324.9v2.4"/>
<path d="M190.6 328.5v2.4M190.6 332v2.4M190.6 335.6v2.4M190.6 339.2v2.4M253.4 330.4v1.7l1.3-.7M253.4 323.3v2.3M253.4 326.8v2.4M254.2 327.3l-.1 3-.7 1.8M254.2 320.1v2.4M254.2 323.7v2.4M254.7 331.4v2.3M254.7 334.8v2.4"/>
<path d="M254.7 338.4v2.4M255.4 326.5v3.1l-.7 1.8M255.4 323v2.4M314.2 322.6v2.4M314.2 326.1v2.4M314.2 329.7v2.4M314.2 333.3v2.4M314.2 336.9v2.3M105.7 342.8v2.3M105.7 346.3v2.4M105.7 349.9v2.4M105.7 353.5v2.4"/>
<path d="M105.7 357.1v2.3M190.6 342.8v2.3M190.6 346.3v2.4M190.6 349.9v2.4M190.6 353.5v2.4M190.6 357.1v2.3M254.7 352.7v2.2l2.4 1.4M254.7 342v2.4M254.7 345.5v2.4M254.7 349.1v2.4M254.7 354.9l-1.9 1.1M256 355.8v2.1"/>
<path d="M256 352.5l1.1 .7M256.4 353.6v-1.3l-.4 .2v2.1M256.4 359.7l-2.8 1.6M256.4 354.8v2.3M256.4 358.4v1.3M256.4 352.3l1.2 .6M256.4 359.7l1.2 .6M258.1 353.8l2.1 1.1M258.1 356.9l2.1 1.2M258.6 353.5l2 1.2M261.2 355.6l2.1 1.1M261.2 358.7l2.1 1.2"/>
<path d="M261.7 355.3l2 1.2M264.3 357.3l2.1 1.2M264.8 357.1l2 1.1M267.4 359.1l2.1 1.2M267.9 358.8l2 1.2M314.2 340.4v2.4M314.2 344v2.4M314.2 347.6v2.3M314.2 351.2v2.3M314.2 354.7v2.4M314.2 358.3v2.4M105.7 360.6v2.4"/>
<path d="M105.7 364.2v2.4M105.7 367.8v2.3M105.7 371.3v2.4M105.7 374.9v2.4M105.7 378.5v2.4M190.6 360.6v2.4M190.6 364.2v2.4M190.6 367.8v2.3M190.6 371.3v2.4M190.6 374.9v2.4M190.6 378.5v2.4M258.6 360.9l2 1.2"/>
<path d="M261.7 362.7l2 1.2M264.3 360.5l2.1 1.2M264.8 364.5l2 1.2M267.4 362.3l2.1 1.2M267.9 366.3l2 1.2M270.5 360.9l2.1 1.2M270.5 364l2.1 1.2M271 360.6l2 1.2M271 368l2 1.2M273.6 362.7l2.1 1.2M273.6 365.8l2.1 1.2M274.1 362.4l2 1.2"/>
<path d="M274.1 369.8l2 1.2M276.7 364.5l2.1 1.2M276.7 367.6l2.1 1.2M277.2 364.2l2 1.2M277.2 371.6l2 1.2M279.8 366.2l2.1 1.2M279.8 369.4l2.1 1.2M280.3 366l2 1.2M280.3 373.4l2 1.2M282.9 368l2.1 1.2M282.9 371.2l2.1 1.2M283.4 367.8l2 1.2"/>
<path d="M283.4 375.2l2 1.2M286 369.8l2.1 1.2M286 373l2.1 1.1M286.4 369.5l2.1 1.2M286.4 377l2.1 1.1M289.1 371.6l2 1.2M289.1 374.7l2 1.2M289.5 371.3l2.1 1.2M289.5 378.7l2.1 1.2M292.2 373.4l2 1.2M292.2 376.5l2 1.2M292.7 373.1l2 1.2"/>
<path d="M295.3 375.2l2 1.1M295.3 378.3l2 1.2M295.7 374.9l2.1 1.2M298.4 376.9l2 1.2M298.8 376.7l2.1 1.2M301.5 378.7l2 1.2M301.9 378.5l2.1 1.1M314.2 361.9l.1 3.3M314.6 366.3l.4 1.3M105.2 394.7l-.6 1.4M105.7 389.2l-.2 4.4M105.7 382.1v2.3"/>
<path d="M105.7 385.6v2.4M190.6 389.2l.2 4.4M190.6 382.1v2.3M190.6 385.6v2.4M191.1 394.7l.6 1.4M292.7 380.5l2 1.2M295.7 382.3l2.1 1.2M298.4 380.1l2 1.2M298.8 384.1l2.1 1.2M301.5 381.9l2 1.2M301.9 385.9l2.1 1.2M304.6 380.5l2 1.2"/>
<path d="M304.6 383.6l2 1.3M305 380.2l2.1 1.2M305 387.6l2.1 1.3M307.7 382.3l2 1.2M307.7 385.4l2 1.2M308.1 382l2.1 1.2M308.1 389.4l2.1 1.2M310.8 384.1l2 1.2M310.8 387.2l2 1.2M311.2 383.8l2.1 1.2M311.2 391.2l2.1 1.2M313.9 385.8l1.1 .7 .4-.3"/>
<path d="M313.9 389l2.4 1.4M314.3 385.6l1.1 .6M314.3 393l1.1 .7M315 386.5v1.7M315 389.4v1.7M315.4 386.2v1.8M315.4 389.1v1.8M106.4 423.6v1.3M108.3 421h-1.9v1.4M109.5 421h2.3M113 421h2.4M116.6 421h2.4"/>
<path d="M120.2 421h2.4M123.7 421h2.4M127.3 421h2.4M130.9 421h2.4M134.5 421h2.3M138 421h2.4M141.6 421h2.4M145.2 421h2.4M148.8 421h2.3M152.3 421h2.4M155.9 421h2.4M159.5 421h2.3"/>
<path d="M163 421h2.4M166.6 421h2.4M170.2 421h2.4M173.8 421h2.3M177.3 421h2.4M180.9 421h2.4M184.5 421h2.4M188 421h1.9v1.4M189.9 423.6v1.3"/>
</g>
<!-- layer: Reference -->
<path d="M104.6 5.6h1.8M105.5 5.6h-.9h1.8h-1.8v.9M189.9 5.6h1.8M191.7 4.7v.9h-.9M322.3 61.6v2.1M322.3 65.8v2.2M525.5 61.6v2.1M525.5 65.8v2.2M104.6 424v.9h.9M190.8 430.1h.9M191.7 424v.9h-.9" fill="none" stroke="#000" stroke-width=".4"/>
<!-- layer: Visible Narrow -->
<path d="M315.5 147.3l-.5 .3M276.8 196.1l-.3 .2M280.9 199.2l-.3 .1M283.5 199.2l-.3 .2M273.3 202.6l-.3 .2M276.2 205l-.3 .2M282.7 206l-.3 .2M285.2 209.6l-.3 .2M287 210.3l-.4 .2M287 211.3l-.4 .2M315.5 363.1l-.5 .3" fill="none" stroke="#000" stroke-width=".4"/>
<!-- layer: Hidden Narrow -->
<g fill="none" stroke="#000" stroke-width=".4">
<path d="M255.4 112.7l-1.2 .7M315 147.6l-.8 .4M276.2 196l-.4 .2M278.5 197l-.3 .2M280.3 198.8l-.3 .1M273.3 203.5l-.3 .1M275.5 204.9l-.3 .2M277.9 205.9l-.3 .2M282.1 205.6l-.3 .1M283.5 200l-.3 .2M285.3 210.3l-.3 .2M286.3 210.9l-.3 .1"/>
<path d="M255.4 328.5l-1.2 .7M315 363.4l-.8 .4"/>
</g>
<!-- layer: Titleblock -->
<path d="M344.4 362.2h201.6l.1 50.6h-201.7zM344.4 376.6h201.6M344.4 369.4h201.6M415.9 362.2l.1 50.6M344.4 383.9h201.6M344.4 398.3h201.6M344.4 391.1h201.6M362.1 398.3l.1 14.4M465.5 391.3v14.4M344.4 405.5h201.7M450.8 406.4v6.4M501.6 406.4v6.4" fill="none" stroke="#000" stroke-width=".4"/>
<!-- layer: Custom Tables -->
<path d="M344.4 246h201.6v29h-201.6zM389.7 246v29M436 246v29M484.4 246v29M344.4 264.5h201.6M344.4 287.9h201.6v57.9h-201.6zM344.4 298.4h201.6M344.4 308.9h201.6M386.9 308.9v36.9M441.2 308.9v36.9M488.4 308.9v36.9M344.4 335.3h201.6" fill="none" stroke="#000" stroke-width=".4"/>
<!-- layer: FD_Dimensions -->
<g fill="none" stroke="#000" stroke-width=".4">
<path d="M29.2 5.6h73.6M32 10.4v202.9M57.1 10.4v200.3M193.5 5.6h5.8M322.3 51.2v8.6M327.1 54h84.7M436 54h84.7M525.5 51.2v8.6M534.6 51.9v4.9M527.3 61.6h10.1M527.3 67.9h10.1M534.6 72.8v4.8h-4.8"/>
<path d="M57.1 219.7v200.4v-4.9h-4.8M32 222.3v203M29.2 430.1h159.8M54.3 424.9h48.5"/>
</g>
<path d="M32 5.6l.8 4.8h-1.6zM57.1 5.6l.8 4.8h-1.6zM322.3 54l4.8-.8v1.6zM520.7 53.2l4.8 .8-4.8 .8zM533.8 56.8h1.6l-.8 4.8zM534.6 67.9l.8 4.9h-1.6zM31.2 425.3h1.6l-.8 4.8zM56.3 420.1h1.6l-.8 4.8zM57.1 430.1l.3 1.7h-.6z" fill="#000" stroke="#000" stroke-width=".4"/>
<!-- layer: Smart Centers -->
<path d="M333 60.1v10.9" fill="none" stroke="#000" stroke-width=".4"/>
<g font-size="6.7">
<text x="77.4" y="8">0.000</text>
<text x="201" y="8">0.000</text>
<text x="413.6" y="56.3">24.000</text>
<text x="511.2" y="80">0.750</text>
<text x="410.9" y="98.2">TOP VIEW</text>
<text x="19.6" y="220.2">117.000</text>
<text x="44.7" y="217.6">115.563</text>
<text x="355.4" y="253.6">Rabbet</text>
<text x="401.2" y="252.9">Rabbet</text>
<text x="442.5" y="252.9">Hinge Hole</text>
<text x="486.7" y="252.9">Hinge Hole Offset</text>
<text x="357.9" y="261.6">Width</text>
<text x="403.3" y="261">Depth</text>
<text x="450.6" y="261">Depth</text>
<text x="498.7" y="261">from edge</text>
<text x="357" y="271.4">0.30 in</text>
<text x="402.8" y="271.4">0.50 in</text>
<text x="448.3" y="271.4">0.563 in</text>
<text x="503" y="271.4">1.238 in</text>
<text x="423" y="294.8">rabbet guides</text>
<text x="376.9" y="305.4">Left: interior - G59</text>
<text x="442.1" y="305.4">-</text>
<text x="453.7" y="305.4">Right: interior - G57</text>
<text x="360.4" y="315.8">left</text>
<text x="457.1" y="315.8">right</text>
<text x="350.3" y="323.9">rabbeting</text>
<text x="392.7" y="319.8">left rabbeting</text>
<text x="449.4" y="323.8">rabbeting</text>
<text x="493.4" y="319.8">right rabbeting</text>
<text x="403.9" y="327.9">length</text>
<text x="507" y="327.8">length</text>
<text x="359.5" y="331.9">Top</text>
<text x="458.6" y="331.9">Top</text>
<text x="351.9" y="342.9">31.177 in</text>
<text x="400.2" y="342.9">75.022 in</text>
<text x="451" y="342.9">31.177 in</text>
<text x="503.4" y="342.9">75.022 in</text>
<text x="265.7" y="385.2">FRONT VIEW</text>
<text x="33.7" y="417.6">1.438</text>
</g>
<g font-size="5.3">
<text x="418.8" y="368">2X86-0084</text>
<text x="417.8" y="375.1">1-S1-2X86-0084</text>
<text x="418.4" y="382.6">2X86G</text>
<text x="417.8" y="389.5">0.02 in</text>
<text x="252.9" y="398.4">Note on drilling</text>
<text x="253" y="404.9">Solid line : drill on the front side</text>
<text x="380.1" y="404">5.00 in</text>
<text x="252.9" y="411.2">Broken line: drill on the back side</text>
<text x="431.3" y="411.5">1:7</text>
<text x="516.9" y="411.5">1/1</text>
</g>
<g font-size="4.6">
<text x="370.6" y="411.2">12.00 in</text>
<text x="397" y="411.2">12.00 in</text>
</g>
<g font-size="4.3">
<text x="345.8" y="368.4">ORDER NUMBER</text>
<text x="345.8" y="375.5">COMPONENT ID</text>
<text x="345.8" y="382.7">SERIES</text>
<text x="345.9" y="389.9">TOLERANCE</text>
<text x="367.7" y="396.7">CLEARANCE</text>
<text x="345.1" y="404.3">FLOOR</text>
<text x="344.8" y="411.1">CEILING</text>
</g>
<g font-size="3.9">
<text x="422.1" y="403.1">L:Inswing / R:Inswing</text>
<text x="469" y="403.1">L:left-hand hinging / R:right-hand hinging</text>
<text x="364.6" y="411.2">LD:</text>
<text x="388.2" y="411.2">/ RD:</text>
</g>
<g font-size="3.5">
<text x="417.9" y="397">SWING</text>
<text x="466.9" y="396.9">HINGE</text>
<text x="417.5" y="410.9">SCALE</text>
<text x="452.1" y="410.9">WEIGHT</text>
<text x="502.9" y="410.9">SHEET</text>
</g>
</svg>
